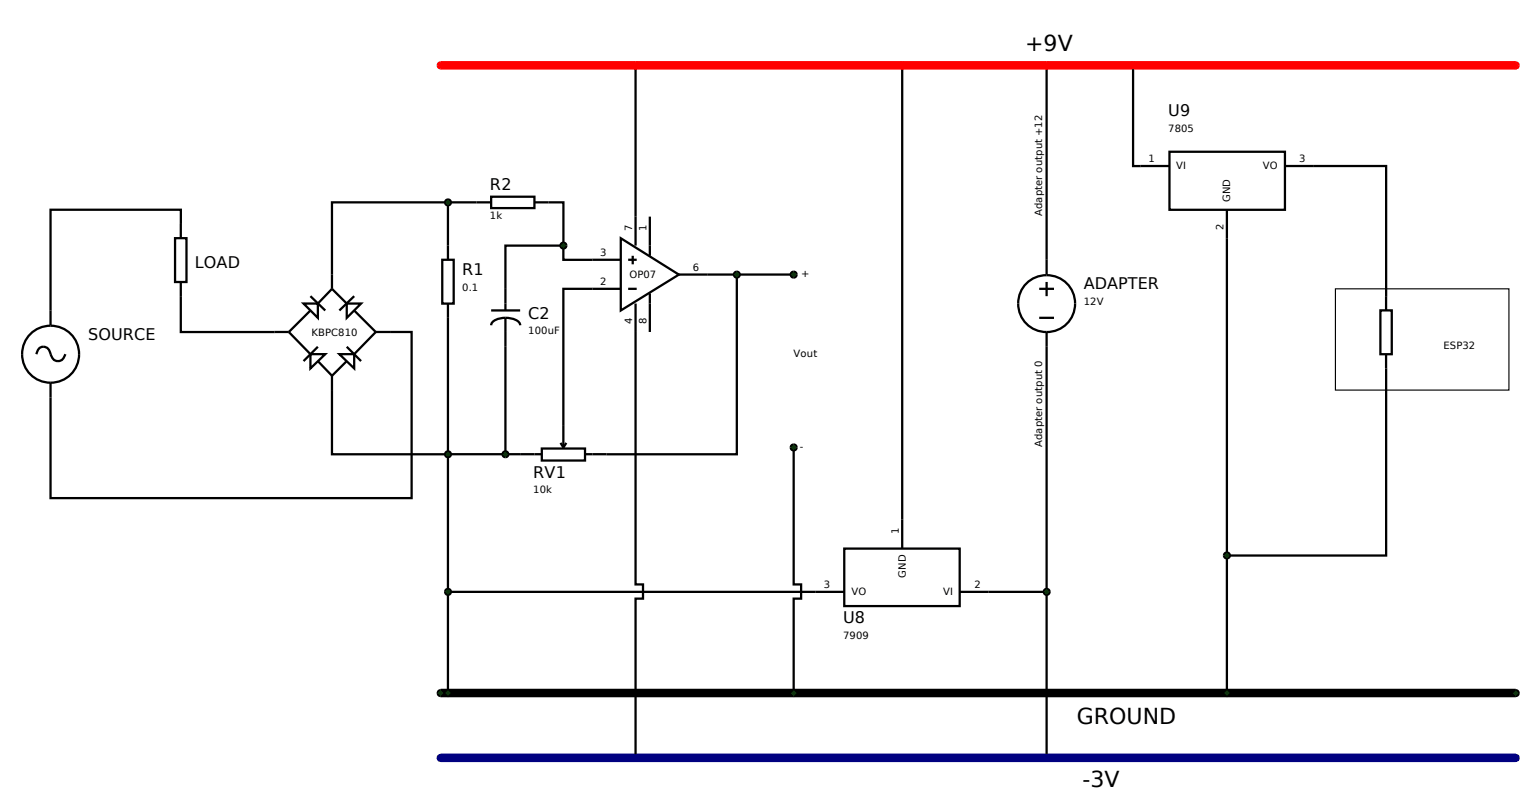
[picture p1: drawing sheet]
<svg xmlns="http://www.w3.org/2000/svg" width="269mm" height="142mm" viewBox="0 0 269 142" stroke-linecap="round" stroke-linejoin="round" font-family="sans-serif">
<g fill="none" stroke="#000" stroke-width=".4">
<path d="M111.8 11.5v26.6M158.7 11.5v79.9M184.1 11.5v34.2M199.3 11.5v17.7h1.3M78.8 35.6v7.6M78.8 35.6h5M78.8 35.6h-20.4v15.2M96.5 35.6h2.6v7.6M231.1 29.2h12.7v22.9M30.8 41.9h2v7.7h-2zM31.8 41.9v-5h-22.9v20.3M31.8 49.6v8.8h19"/>
<path d="M50.8 58.4l3.8 3.9M53.4 53.4h2.5v2.5zM54.6 52.1l2.6 2.5M54.6 54.6l-3.8 3.8M58.4 50.8l2.6 2.6M58.4 50.8l-2.5 2.6M61 53.4h2.5l-2.5 2.5zM62.3 54.6l3.8 3.8M62.3 52.1l-2.6 2.5M66.1 58.4h6.3v29.2h-63.5v-20.3M66.1 58.4l-3.8 3.9M78.8 55.9v66"/>
<path d="M99.1 43.2v2.5h5.1M99.1 43.2h-10.2v7.6M104.2 50.8h-5.1v24.1M111.8 58.4v44.4h1.3v2.5h-1.3v28M124.5 48.3h15.1M129.6 48.3v31.6h-22.9M215.8 41.9v80M11.5 62.3a1.3 1.3 0 0 1-1.3 1.2 1.3 1.3 0 0 1-1.3-1.2 1.25 1.25 0 0 0-1.3-1.3 1.25 1.25 0 0 0-1.2 1.3M54.6 62.3h2.6l-2.6 2.5zM55.9 63.5l2.5 2.6M55.9 61l-2.5 2.5M58.4 66.1v13.8h33.1"/>
<path d="M59.7 62.3h2.6v2.5zM61 61l2.5 2.5M61 63.5l-2.6 2.6M88.9 61v18.9M139.6 78.7v24.1h1.3v2.5h-1.3v16.6M184.1 61v72.3M243.8 64.8v32.9h-28M78.8 104.1h64.6M173.9 104.1h10.2"/>
<circle cx="8.9" cy="62.3" r="5"/>
</g>
<path d="M77.5 133.3h189.1" fill="none" stroke="#000080" stroke-width="1.5" stroke-linecap="butt"/>
<path d="M77.5 121.9h189.1" fill="none" stroke="#000" stroke-width="1.5" stroke-linecap="butt"/>
<path d="M77.5 11.5h189.1" fill="none" stroke="#f00" stroke-width="1.5" stroke-linecap="butt"/>
<path d="M139.2 48l.4-.2-.5 .5zM139.6 47.8l.3 .1 .2 .4zM140.1 48.3l-.1 .3-.4 .2zM139.1 48.3l.5 .5-.4-.2z" fill-rule="evenodd" fill="#004000"/>
<circle cx="139.6" cy="48.3" r=".52" fill="none" stroke="#000" stroke-width=".4"/>
<g fill="#004000">
<path d="M139.1 48.3l.5-.5 .5 .5-.5 .5z" fill-rule="evenodd"/>
<path d="M139.2 78.4l.4-.2-.5 .5zM139.6 78.2l.4 .2 .1 .3zM140.1 78.7l-.2 .4-.3 .1zM139.1 78.7l.5 .5-.3-.1z" fill-rule="evenodd"/>
</g>
<circle cx="139.6" cy="78.7" r=".52" fill="none" stroke="#000" stroke-width=".4"/>
<path d="M139.1 78.7l.5-.5 .5 .5-.5 .5z" fill-rule="evenodd" fill="#004000"/>
<path d="M111.8 38.1v5.1M114.3 38.1v6.9M104.2 50.8h5M104.2 45.7h5M109.2 41.9l10.2 6.4-10.2 6.3zM110.5 50.8h1.5M110.5 45.7h1.5M111.3 45v1.5M111.8 53.4v5M114.3 51.6v6.8M119.4 48.3h5.1" fill="none" stroke="#000" stroke-width=".4"/>
<path d="M78.5 79.5l.3-.1-.5 .5zM78.8 79.4l.3 .1 .2 .4zM79.3 79.9l-.1 .3-.4 .2zM78.3 79.9l.5 .5-.4-.2z" fill-rule="evenodd" fill="#004000"/>
<circle cx="78.8" cy="79.9" r=".51" fill="none" stroke="#000" stroke-width=".4"/>
<path d="M78.8 79.4l.5 .5-.5 .5-.5-.5z" fill-rule="evenodd" fill="#004000"/>
<g fill="none" stroke="#000" stroke-width=".4">
<path d="M182.8 50.8h2.6M182.8 55.9h2.6M184.1 45.7v2.6M184.1 49.6v2.5M184.1 58.4v2.6M148.5 96.5h20.3v10.1h-20.3zM158.7 91.4v5.1M143.4 104.1h5.1M168.8 104.1h5.1"/>
<circle cx="184.1" cy="53.4" r="5"/>
</g>
<path d="M78.5 103.7l.3-.1-.5 .5zM78.8 103.6l.4 .2 .1 .3zM79.3 104.1l-.2 .4-.3 .1zM78.3 104.1l.5 .5-.3-.1z" fill-rule="evenodd" fill="#004000"/>
<circle cx="78.8" cy="104.1" r=".51" fill="none" stroke="#000" stroke-width=".4"/>
<g fill="#004000">
<path d="M78.8 103.6l.5 .5-.5 .5-.5-.5z" fill-rule="evenodd"/>
<path d="M183.8 103.7l.3-.1-.5 .5zM184.1 103.6l.4 .2 .1 .3zM184.1 104.6l.5-.5-.2 .4zM183.6 104.1l.5 .5-.3-.1z" fill-rule="evenodd"/>
</g>
<circle cx="184.1" cy="104.1" r=".51" fill="none" stroke="#000" stroke-width=".4"/>
<path d="M184.1 103.6l.5 .5-.5 .5-.5-.5z" fill-rule="evenodd" fill="#004000"/>
<path d="M200.6 29.2h5.1M205.7 26.7h20.3v10.2h-20.3zM215.8 36.9v5M226 29.2h5.1M242.8 54.6h2v7.7h-2zM243.8 52.1v2.5M243.8 62.3v2.5" fill="none" stroke="#000" stroke-width=".4"/>
<path d="M234.9 50.8h30.5v17.8h-30.5z" fill="none" stroke="#000" stroke-width=".2"/>
<path d="M215.4 97.4l.4-.2-.5 .5zM215.8 97.2l.4 .2 .1 .3zM215.8 98.2l.5-.5-.2 .4zM215.3 97.7l.5 .5-.3-.1z" fill-rule="evenodd" fill="#004000"/>
<circle cx="215.8" cy="97.7" r=".52" fill="none" stroke="#000" stroke-width=".4"/>
<path d="M215.8 97.2l.5 .5-.5 .5-.5-.5z" fill-rule="evenodd" fill="#004000"/>
<path d="M77.2 132.9l.3-.1-.5 .5zM77.5 132.8l.3 .1 .2 .4zM78 133.3l-.1 .3-.4 .2zM77 133.3l.5 .5-.4-.2z" fill-rule="evenodd" fill="#000080"/>
<circle cx="77.5" cy="133.3" r=".51" fill="none" stroke="#000080" stroke-width=".4"/>
<g fill="#000080">
<path d="M77.5 132.8l.5 .5-.5 .5-.5-.5z" fill-rule="evenodd"/>
<path d="M183.7 133l.4-.2-.5 .5zM184.1 132.8l.3 .1 .2 .4zM184.6 133.3l-.1 .3-.4 .2zM183.6 133.3l.5 .5-.4-.2z" fill-rule="evenodd"/>
</g>
<circle cx="184.1" cy="133.3" r=".51" fill="none" stroke="#000080" stroke-width=".4"/>
<g fill="#000080">
<path d="M183.6 133.3l.5-.5 .5 .5-.5 .5z" fill-rule="evenodd"/>
<path d="M266.2 133l.4-.2-.5 .5zM266.6 132.8l.3 .1 .2 .4zM267.1 133.3l-.1 .3-.4 .2zM266.1 133.3l.5 .5-.4-.2z" fill-rule="evenodd"/>
</g>
<circle cx="266.6" cy="133.3" r=".52" fill="none" stroke="#000080" stroke-width=".4"/>
<path d="M266.1 133.3l.5-.5 .5 .5-.5 .5z" fill-rule="evenodd" fill="#000080"/>
<path d="M77.2 121.5l.3-.1-.5 .5zM77.5 121.4l.3 .1 .2 .4zM78 121.9l-.1 .3-.4 .2zM77 121.9l.5 .5-.4-.2z" fill-rule="evenodd" fill="#004000"/>
<circle cx="77.5" cy="121.9" r=".51" fill="none" stroke="#000" stroke-width=".4"/>
<g fill="#004000">
<path d="M77.5 121.4l.5 .5-.5 .5-.5-.5z" fill-rule="evenodd"/>
<path d="M78.5 121.5l.3-.1-.5 .5zM78.8 121.4l.3 .1 .2 .4zM79.3 121.9l-.1 .3-.4 .2zM78.3 121.9l.5 .5-.4-.2z" fill-rule="evenodd"/>
</g>
<circle cx="78.8" cy="121.9" r=".51" fill="none" stroke="#000" stroke-width=".4"/>
<path d="M78.8 121.4l.5 .5-.5 .5-.5-.5z" fill-rule="evenodd" fill="#004000"/>
<path d="M158.4 11.1l.3-.1-.5 .5zM158.7 11l.3 .1 .2 .4zM159.2 11.5l-.1 .3-.4 .2zM158.2 11.5l.5 .5-.4-.2z" fill-rule="evenodd" fill="#f00"/>
<circle cx="158.7" cy="11.5" r=".51" fill="none" stroke="#f00" stroke-width=".4"/>
<path d="M158.2 11.5l.5-.5 .5 .5-.5 .5z" fill-rule="evenodd" fill="#f00"/>
<path d="M111.4 133l.4-.2-.5 .5zM111.8 132.8l.3 .1 .2 .4zM112.3 133.3l-.1 .3-.4 .2zM111.3 133.3l.5 .5-.4-.2z" fill-rule="evenodd" fill="#000080"/>
<circle cx="111.8" cy="133.3" r=".52" fill="none" stroke="#000080" stroke-width=".4"/>
<path d="M111.3 133.3l.5-.5 .5 .5-.5 .5z" fill-rule="evenodd" fill="#000080"/>
<path d="M183.8 11.1l.3-.1-.5 .5zM184.1 11l.4 .2 .1 .3zM184.6 11.5l-.1 .3-.4 .2zM183.6 11.5l.5 .5-.4-.2z" fill-rule="evenodd" fill="#f00"/>
<circle cx="184.1" cy="11.5" r=".51" fill="none" stroke="#f00" stroke-width=".4"/>
<g fill="#f00">
<path d="M184.1 11l.5 .5-.5 .5-.5-.5z" fill-rule="evenodd"/>
<path d="M266.2 11.2l.4-.2-.5 .5zM266.6 11l.4 .2 .1 .3zM267.1 11.5l-.1 .3-.4 .2zM266.1 11.5l.5 .5-.4-.2z" fill-rule="evenodd"/>
</g>
<circle cx="266.6" cy="11.5" r=".52" fill="none" stroke="#f00" stroke-width=".4"/>
<g fill="#f00">
<path d="M266.1 11.5l.5-.5 .5 .5-.5 .5z" fill-rule="evenodd"/>
<path d="M199 11.1l.3-.1-.5 .5zM199.3 11l.4 .2 .1 .3zM199.8 11.5l-.1 .3-.4 .2zM198.8 11.5l.5 .5-.3-.1z" fill-rule="evenodd"/>
</g>
<circle cx="199.3" cy="11.5" r=".51" fill="none" stroke="#f00" stroke-width=".4"/>
<g fill="#f00">
<path d="M198.8 11.5l.5-.5 .5 .5-.5 .5z" fill-rule="evenodd"/>
<path d="M111.4 11.2l.4-.2-.5 .5zM111.8 11l.3 .1 .2 .4zM112.3 11.5l-.1 .3-.4 .2zM111.3 11.5l.5 .5-.4-.2z" fill-rule="evenodd"/>
</g>
<circle cx="111.8" cy="11.5" r=".52" fill="none" stroke="#f00" stroke-width=".4"/>
<g fill="#f00">
<path d="M111.3 11.5l.5-.5 .5 .5-.5 .5z" fill-rule="evenodd"/>
<path d="M77.2 11.1l.3-.1-.5 .5zM77.5 11l.3 .1 .2 .4zM78 11.5l-.1 .3-.4 .2zM77 11.5l.5 .5-.4-.2z" fill-rule="evenodd"/>
</g>
<circle cx="77.5" cy="11.5" r=".51" fill="none" stroke="#f00" stroke-width=".4"/>
<path d="M77.5 11l.5 .5-.5 .5-.5-.5z" fill-rule="evenodd" fill="#f00"/>
<path d="M129.2 48l.4-.2-.5 .5zM129.6 47.8l.3 .1 .2 .4zM130.1 48.3l-.1 .3-.4 .2zM129.1 48.3l.5 .5-.4-.2z" fill-rule="evenodd" fill="#004000"/>
<circle cx="129.6" cy="48.3" r=".51" fill="none" stroke="#000" stroke-width=".4"/>
<g fill="#004000">
<path d="M129.1 48.3l.5-.5 .5 .5-.5 .5z" fill-rule="evenodd"/>
<path d="M139.2 121.6l.4-.2-.5 .5zM139.6 121.4l.3 .1 .2 .4zM140.1 121.9l-.1 .3-.4 .2zM139.1 121.9l.5 .5-.3-.1z" fill-rule="evenodd"/>
</g>
<circle cx="139.6" cy="121.9" r=".52" fill="none" stroke="#000" stroke-width=".4"/>
<g fill="#004000">
<path d="M139.1 121.9l.5-.5 .5 .5-.5 .5z" fill-rule="evenodd"/>
<path d="M215.4 121.6l.4-.2-.5 .5zM215.8 121.4l.3 .1 .2 .4zM216.3 121.9l-.1 .3-.4 .2zM215.3 121.9l.5 .5-.3-.1z" fill-rule="evenodd"/>
</g>
<circle cx="215.8" cy="121.9" r=".52" fill="none" stroke="#000" stroke-width=".4"/>
<g fill="#004000">
<path d="M215.3 121.9l.5-.5 .5 .5-.5 .5z" fill-rule="evenodd"/>
<path d="M266.2 121.6l.4-.2-.5 .5zM266.6 121.4l.3 .1 .2 .4zM267.1 121.9l-.1 .3-.4 .2zM266.1 121.9l.5 .5-.3-.1z" fill-rule="evenodd"/>
</g>
<circle cx="266.6" cy="121.9" r=".52" fill="none" stroke="#000" stroke-width=".4"/>
<path d="M266.1 121.9l.5-.5 .5 .5-.5 .5z" fill-rule="evenodd" fill="#004000"/>
<g fill="none" stroke="#000" stroke-width=".4">
<path d="M83.8 35.6h2.6M86.4 34.6h7.6v2h-7.6zM94 35.6h2.5M86.4 54.6h5.1M88.9 55.9a3.2 3.2 0 0 1 2.5 .9l.1 .4M88.9 50.8v3.8M88.9 55.9v5.1M88.9 55.9a3.1 3.1 0 0 0-2.4 .9l-.1 .4M91.5 79.9h3.8M95.3 78.9h7.6v2.1h-7.6zM98.6 77.9l.5 .8M99.1 74.9v3.8l.5-.8"/>
<path d="M102.9 79.9h3.8"/>
</g>
<path d="M98.8 42.8l.3-.1-.5 .5zM99.1 42.7l.4 .2 .1 .3zM99.1 43.7l.5-.5-.2 .4zM98.6 43.2l.5 .5-.3-.1z" fill-rule="evenodd" fill="#004000"/>
<circle cx="99.1" cy="43.2" r=".51" fill="none" stroke="#000" stroke-width=".4"/>
<g fill="#004000">
<path d="M99.1 42.7l.5 .5-.5 .5-.5-.5z" fill-rule="evenodd"/>
<path d="M88.5 79.6l.4-.2-.5 .5zM88.9 79.4l.4 .2 .1 .3zM89.4 79.9l-.1 .3-.4 .2zM88.4 79.9l.5 .5-.4-.2z" fill-rule="evenodd"/>
</g>
<circle cx="88.9" cy="79.9" r=".51" fill="none" stroke="#000" stroke-width=".4"/>
<path d="M88.4 79.9l.5-.5 .5 .5-.5 .5z" fill-rule="evenodd" fill="#004000"/>
<path d="M77.8 45.7h2v7.7h-2zM78.8 43.2v2.5M78.8 53.4v2.5" fill="none" stroke="#000" stroke-width=".4"/>
<path d="M78.5 35.2l.3-.1-.5 .5zM78.8 35.1l.3 .1 .2 .4zM79.3 35.6l-.1 .3-.4 .2zM78.3 35.6l.5 .5-.4-.2z" fill-rule="evenodd" fill="#004000"/>
<circle cx="78.8" cy="35.6" r=".51" fill="none" stroke="#000" stroke-width=".4"/>
<path d="M78.8 35.1l.5 .5-.5 .5-.5-.5z" fill-rule="evenodd" fill="#004000"/>
<g font-size="3.9">
<text x="180.3" y="9">+9V</text>
<text x="189.4" y="127.4">GROUND</text>
<text x="190.4" y="138.5">-3V</text>
</g>
<g font-size="2.8">
<text x="205.5" y="20.4">U9</text>
<text x="86.2" y="33.4">R2</text>
<text x="34.3" y="47.1">LOAD</text>
<text x="81.3" y="48.3">R1</text>
<text x="190.6" y="50.9">ADAPTER</text>
<text x="15.5" y="59.8">SOURCE</text>
<text x="92.9" y="56">C2</text>
<text x="93.8" y="84">RV1</text>
<text x="148.3" y="109.6">U8</text>
</g>
<g font-size="1.8">
<text x="205.5" y="23.1">7805</text>
<text x="202" y="28.5">1</text>
<text x="206.9" y="29.7">VI</text>
<text x="222.1" y="29.7">VO</text>
<text x="228.5" y="28.5">3</text>
<text x="216.4" y="35.5" transform="rotate(-90 216.4 35.5)">GND</text>
<text x="86.2" y="38.6">1k</text>
<text x="111.2" y="40.6" transform="rotate(-90 111.2 40.6)">7</text>
<text x="113.7" y="40.6" transform="rotate(-90 113.7 40.6)">1</text>
<text x="183.3" y="38" transform="rotate(-90 183.3 38)">Adapter output +12</text>
<text x="215.2" y="40.4" transform="rotate(-90 215.2 40.4)">2</text>
<text x="105.6" y="45.1">3</text>
<text x="121.9" y="47.7">6</text>
<text x="81.3" y="51.2">0.1</text>
<text x="105.6" y="50.2">2</text>
<text x="110.7" y="49">OP07</text>
<text x="140.9" y="48.8">+</text>
<text x="190.6" y="53.7">12V</text>
<text x="54.8" y="59.2">KBPC810</text>
<text x="92.9" y="58.7">100uF</text>
<text x="111.2" y="56.9" transform="rotate(-90 111.2 56.9)">4</text>
<text x="113.7" y="56.9" transform="rotate(-90 113.7 56.9)">8</text>
<text x="139.6" y="62.8">Vout</text>
<text x="253.9" y="61.5">ESP32</text>
<text x="140.7" y="79.2">-</text>
<text x="183.3" y="78.6" transform="rotate(-90 183.3 78.6)">Adapter output 0</text>
<text x="93.8" y="86.8">10k</text>
<text x="158.1" y="93.8" transform="rotate(-90 158.1 93.8)">1</text>
<text x="159.3" y="101.6" transform="rotate(-90 159.3 101.6)">GND</text>
<text x="144.9" y="103.4">3</text>
<text x="149.8" y="104.6">VO</text>
<text x="165.9" y="104.6">VI</text>
<text x="171.4" y="103.4">2</text>
<text x="148.3" y="112.4">7909</text>
</g>
</svg>
